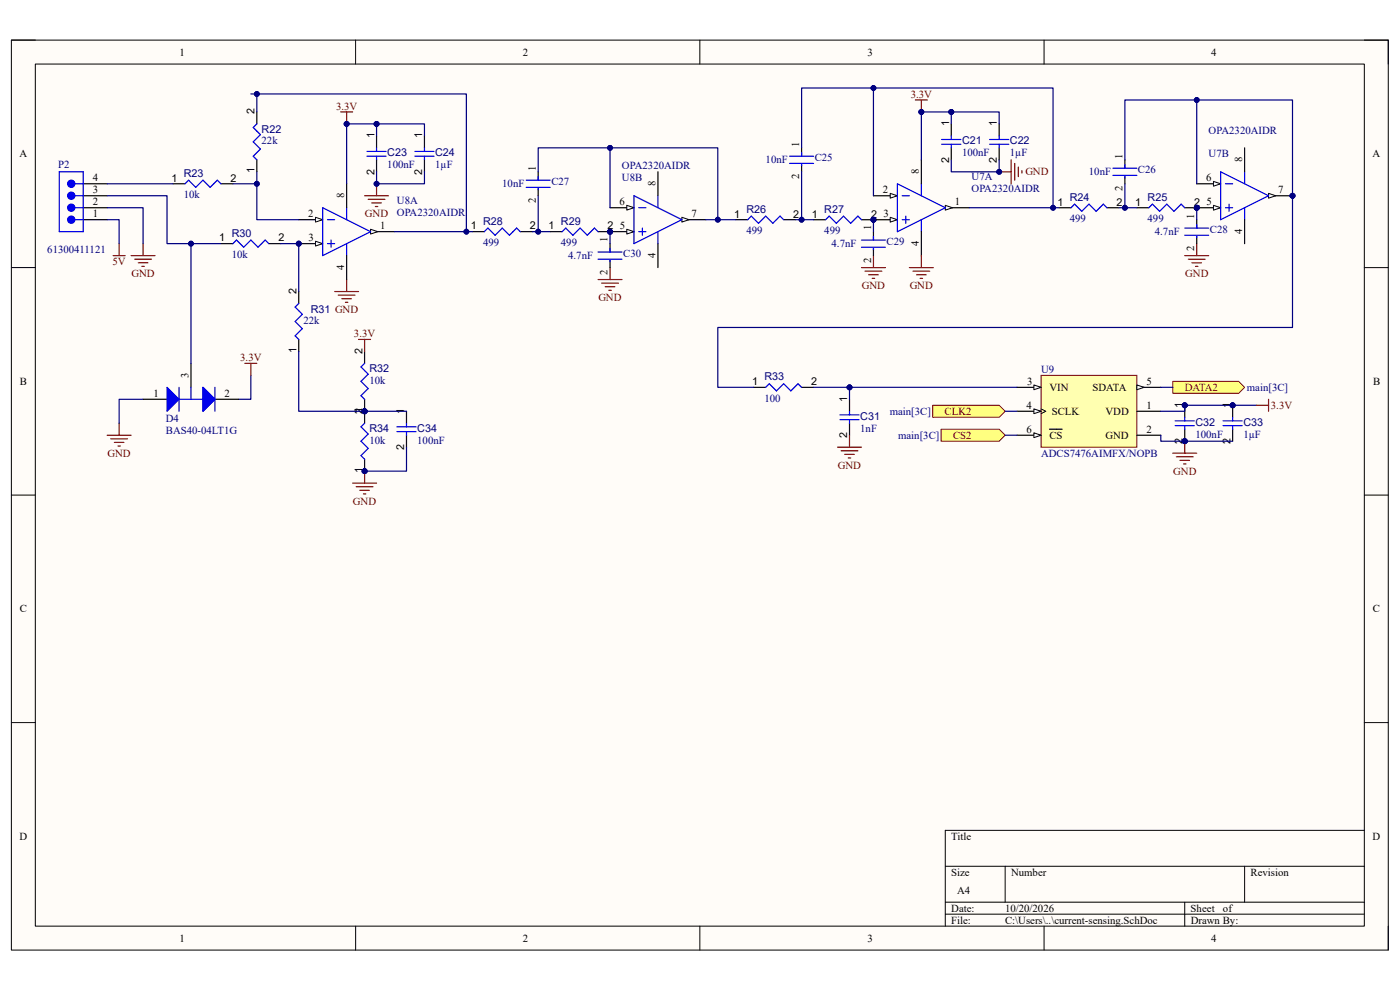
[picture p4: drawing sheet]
<svg xmlns="http://www.w3.org/2000/svg" width="297mm" height="210mm" viewBox="0 0 297 210" stroke-linecap="round" stroke-linejoin="round" font-family="sans-serif">
<path d="M2.4 8.5h292.1v193h-292.1z" fill-rule="evenodd" fill="#fffcf8"/>
<path d="M2.4 8.5h292.1v193h-292.1z" fill="none" stroke="#000" stroke-width=".21"/>
<path d="M7.5 13.6h281.9v182.9h-281.9z" fill-rule="evenodd" fill="#fffcf8"/>
<g fill="none" stroke="#000" stroke-width=".21">
<path d="M2.4 8.5h5.1M7.5 13.6h281.9v182.9h-281.9zM75.4 8.5v5.1M148.5 8.5v5.1M221.5 8.5v5.1M289.4 8.5h5.1v5.1M2.4 56.8h5.1M289.4 56.8h5.1M2.4 105h5.1M289.4 105h5.1M2.4 153.3h5.1M289.4 153.3h5.1"/>
<path d="M289.4 176.1h-88.9v20.4M75.4 196.5v5M148.5 196.5v5M200.5 183.8h88.9M200.5 191.4h88.9M200.5 193.9h88.9M213.2 183.8v7.6M221.5 196.5v5M251.3 191.4v5.1M264 183.8v7.6M294.5 196.5v5"/>
</g>
<path d="M220.9 79.6h20.3v15.3h-20.3z" fill-rule="evenodd" fill="#ffffb0"/>
<path d="M220.9 79.6h20.3v15.3h-20.3z" fill="none" stroke="#800000" stroke-width=".21"/>
<path d="M215.8 82.2h5.1M241.2 87.2h5.1M241.2 92.3h5.1" fill="none" stroke="#000" stroke-width=".25"/>
<path d="M219.3 81.7l1.6 .5-1.6 .5z" fill="#f8fcff"/>
<path d="M219.3 81.7l1.6 .5-1.6 .5z" fill="none" stroke="#000" stroke-width=".21"/>
<path d="M215.8 87.2h5.1" fill="none" stroke="#000" stroke-width=".25"/>
<path d="M219.3 86.7l1.6 .5-1.6 .6z" fill="#f8fcff"/>
<path d="M219.3 86.7l1.6 .5-1.6 .6zM220.9 86.7l1 .5-1 .6" fill="none" stroke="#000" stroke-width=".21"/>
<path d="M241.2 82.2h5.1" fill="none" stroke="#000" stroke-width=".25"/>
<path d="M241.2 81.7l1.5 .5-1.5 .5z" fill="#f8fcff"/>
<path d="M241.2 81.7l1.5 .5-1.5 .5z" fill="none" stroke="#000" stroke-width=".21"/>
<path d="M215.8 92.3h5.1" fill="none" stroke="#000" stroke-width=".25"/>
<path d="M219.3 91.8l1.6 .5-1.6 .5z" fill="#f8fcff"/>
<path d="M219.3 91.8l1.6 .5-1.6 .5z" fill="none" stroke="#000" stroke-width=".21"/>
<path d="M222.6 91.1h2.7" fill="none" stroke="#000" stroke-width=".25"/>
<path d="M197.9 86h14.1l1.2 1.2-1.2 1.3h-14.1z" fill-rule="evenodd" fill="#ffff80"/>
<path d="M197.9 86h14.1l1.2 1.2-1.2 1.3h-14.1z" fill="none" stroke="#800000" stroke-width=".21"/>
<path d="M199.6 91.1h12.4l1.2 1.2-1.2 1.3h-12.4z" fill-rule="evenodd" fill="#ffff80"/>
<path d="M199.6 91.1h12.4l1.2 1.2-1.2 1.3h-12.4z" fill="none" stroke="#800000" stroke-width=".21"/>
<path d="M248.8 80.9h14l1.2 1.3-1.2 1.2h-14z" fill-rule="evenodd" fill="#ffff80"/>
<path d="M248.8 80.9h14l1.2 1.3-1.2 1.2h-14z" fill="none" stroke="#800000" stroke-width=".21"/>
<path d="M79.9 39v2.5M73.5 59.3v2.5M77.3 41.5h5.1M78.1 42.3h3.6M78.9 43h2M79.6 43.8h.5M71 61.8h5.1M71.8 62.6h3.5M72.5 63.4h2.1M73.3 64.1h.5" fill="none" stroke="#800000" stroke-width=".25"/>
<circle cx="79.9" cy="39" r=".51" fill="#000080"/>
<circle cx="79.9" cy="39" r=".51" fill="none" stroke="#000080" stroke-width=".21"/>
<circle cx="251.3" cy="86" r=".51" fill="#000080"/>
<circle cx="251.3" cy="86" r=".51" fill="none" stroke="#000080" stroke-width=".21"/>
<circle cx="251.3" cy="93.6" r=".51" fill="#000080"/>
<circle cx="251.3" cy="93.6" r=".51" fill="none" stroke="#000080" stroke-width=".21"/>
<path d="M251.3 86v2.5" fill="none" stroke="#000" stroke-width=".25"/>
<circle cx="251.3" cy="86" r=".51" fill="#000080"/>
<circle cx="251.3" cy="86" r=".51" fill="none" stroke="#000080" stroke-width=".21"/>
<path d="M251.3 91.1v2.5" fill="none" stroke="#000" stroke-width=".25"/>
<circle cx="251.3" cy="93.6" r=".51" fill="#000080"/>
<circle cx="251.3" cy="93.6" r=".51" fill="none" stroke="#000080" stroke-width=".21"/>
<path d="M249.3 90.3h4.1M249.3 89.3h4.1M251.3 88.5v.8M251.3 90.3v.8" fill="none" stroke="#00f" stroke-width=".25"/>
<circle cx="261.5" cy="86" r=".51" fill="#000080"/>
<circle cx="261.5" cy="86" r=".51" fill="none" stroke="#000080" stroke-width=".21"/>
<path d="M261.5 86v2.5" fill="none" stroke="#000" stroke-width=".25"/>
<circle cx="261.5" cy="86" r=".51" fill="#000080"/>
<circle cx="261.5" cy="86" r=".51" fill="none" stroke="#000080" stroke-width=".21"/>
<path d="M261.5 91.1v2.5" fill="none" stroke="#000" stroke-width=".25"/>
<path d="M259.5 90.3h4M259.5 89.3h4M261.5 88.5v.8M261.5 90.3v.8" fill="none" stroke="#00f" stroke-width=".25"/>
<path d="M248.8 96.1h5.1M249.6 96.9h3.5M250.3 97.7h2.1M251.1 98.4h.5M251.3 93.6v2.5" fill="none" stroke="#800000" stroke-width=".25"/>
<circle cx="251.3" cy="93.6" r=".51" fill="#000080"/>
<circle cx="251.3" cy="93.6" r=".51" fill="none" stroke="#000080" stroke-width=".21"/>
<path d="M24 54.2h2.5M25.3 51.7v2.5M27.8 54.2h5.1M28.6 55h3.5M29.3 55.7h2.1M30.1 56.5h.5M30.4 51.7v2.5" fill="none" stroke="#800000" stroke-width=".25"/>
<path d="M40.5 77.1v5.1M30.4 84.7h5M45.6 84.7h5.1" fill="none" stroke="#000" stroke-width=".25"/>
<path d="M38 84.7h5.1M40.5 82.2v2.5" fill="none" stroke="#00f" stroke-width=".25"/>
<path d="M35.4 82.2l2.6 2.5-2.6 2.5z" fill="#00f"/>
<path d="M35.4 82.2l2.6 2.5-2.6 2.5zM38 82.2v5" fill="none" stroke="#00f" stroke-width=".25"/>
<path d="M43.1 82.2l2.5 2.5-2.5 2.5z" fill="#00f"/>
<path d="M43.1 82.2l2.5 2.5-2.5 2.5zM45.6 82.2v5" fill="none" stroke="#00f" stroke-width=".25"/>
<path d="M43.1 82.2l2.5 2.5-2.5 2.5z" fill="#00f"/>
<path d="M39.2 39l.8-.8 1.5 1.5 1.6-1.5 1.5 1.5 1.5-1.5 .8 .8M54.5 26.3l-.8 .7 1.5 1.6-1.5 1.5 1.5 1.5-1.5 1.5 .8 .8M49.4 51.7l.8-.8 1.5 1.5 1.5-1.5 1.5 1.5 1.6-1.5 .7 .8M63.4 64.4l-.8 .7 1.5 1.6-1.5 1.5 1.5 1.5-1.5 1.5 .8 .8M43.1 82.2l2.5 2.5-2.5 2.5z" fill="none" stroke="#00f" stroke-width=".25"/>
<path d="M22.7 92.3h5.1M23.5 93.1h3.6M24.3 93.9h2M25 94.6h.5M25.3 89.8v2.5" fill="none" stroke="#800000" stroke-width=".25"/>
<path d="M36.7 39h2.5M46.9 39h2.5M54.5 23.7v2.6M54.5 33.9v2.5M46.9 51.7h2.5M57 51.7h2.6M63.4 61.8v2.6M63.4 72v2.5" fill="none" stroke="#000" stroke-width=".25"/>
<circle cx="77.3" cy="87.3" r=".51" fill="#000080"/>
<circle cx="77.3" cy="87.3" r=".51" fill="none" stroke="#000080" stroke-width=".21"/>
<circle cx="77.3" cy="100" r=".51" fill="#000080"/>
<circle cx="77.3" cy="100" r=".51" fill="none" stroke="#000080" stroke-width=".21"/>
<path d="M77.3 87.2v2.6" fill="none" stroke="#000" stroke-width=".25"/>
<circle cx="77.3" cy="87.3" r=".51" fill="#000080"/>
<circle cx="77.3" cy="87.3" r=".51" fill="none" stroke="#000080" stroke-width=".21"/>
<path d="M77.3 97.4v2.5" fill="none" stroke="#000" stroke-width=".25"/>
<circle cx="77.3" cy="100" r=".51" fill="#000080"/>
<circle cx="77.3" cy="100" r=".51" fill="none" stroke="#000080" stroke-width=".21"/>
<path d="M77.3 89.8l-.7 .8 1.5 1.5-1.5 1.5 1.5 1.5-1.5 1.5 .7 .8" fill="none" stroke="#00f" stroke-width=".25"/>
<circle cx="77.3" cy="87.3" r=".51" fill="#000080"/>
<circle cx="77.3" cy="87.3" r=".51" fill="none" stroke="#000080" stroke-width=".21"/>
<path d="M77.3 74.5v2.6M77.3 84.7v2.5" fill="none" stroke="#000" stroke-width=".25"/>
<circle cx="77.3" cy="87.3" r=".51" fill="#000080"/>
<circle cx="77.3" cy="87.3" r=".51" fill="none" stroke="#000080" stroke-width=".21"/>
<path d="M77.3 77.1l-.7 .7 1.5 1.6-1.5 1.5 1.5 1.5-1.5 1.5 .7 .8" fill="none" stroke="#00f" stroke-width=".25"/>
<path d="M77.3 99.9v2.6M74.8 102.5h5.1M75.6 103.3h3.5M76.3 104h2.1M77.1 104.8h.5" fill="none" stroke="#800000" stroke-width=".25"/>
<circle cx="77.3" cy="100" r=".51" fill="#000080"/>
<circle cx="77.3" cy="100" r=".51" fill="none" stroke="#000080" stroke-width=".21"/>
<circle cx="129.4" cy="49.1" r=".51" fill="#000080"/>
<circle cx="129.4" cy="49.1" r=".51" fill="none" stroke="#000080" stroke-width=".21"/>
<path d="M144.7 46.6h5" fill="none" stroke="#000" stroke-width=".25"/>
<path d="M144.7 46.1l1.5 .5-1.5 .5z" fill="#f8fcff"/>
<path d="M144.7 46.1l1.5 .5-1.5 .5z" fill="none" stroke="#000" stroke-width=".21"/>
<path d="M129.4 49.1h5.1" fill="none" stroke="#000" stroke-width=".25"/>
<path d="M133 48.6l1.5 .5-1.5 .6z" fill="#f8fcff"/>
<path d="M133 48.6l1.5 .5-1.5 .6z" fill="none" stroke="#000" stroke-width=".21"/>
<circle cx="129.4" cy="49.1" r=".51" fill="#000080"/>
<circle cx="129.4" cy="49.1" r=".51" fill="none" stroke="#000080" stroke-width=".21"/>
<path d="M129.4 44.1h5.1" fill="none" stroke="#000" stroke-width=".25"/>
<path d="M133 43.6l1.5 .5-1.5 .5z" fill="#f8fcff"/>
<path d="M133 43.6l1.5 .5-1.5 .5z" fill="none" stroke="#000" stroke-width=".21"/>
<path d="M134.5 41.5l10.2 5.1-10.2 5.1zM135.5 44.1h1.5M135.5 49.1h1.5M136.3 48.4v1.5M139.6 41.5v2.6M139.6 49.1v2.6" fill="none" stroke="#00f" stroke-width=".25"/>
<path d="M139.6 36.4v5.1M139.6 51.7v5.1" fill="none" stroke="#000" stroke-width=".25"/>
<circle cx="63.4" cy="51.7" r=".51" fill="#000080"/>
<circle cx="63.4" cy="51.7" r=".51" fill="none" stroke="#000080" stroke-width=".21"/>
<path d="M78.6 49.1h5.1" fill="none" stroke="#000" stroke-width=".25"/>
<path d="M78.6 48.6l1.5 .5-1.5 .6z" fill="#f8fcff"/>
<path d="M78.6 48.6l1.5 .5-1.5 .6z" fill="none" stroke="#000" stroke-width=".21"/>
<path d="M63.4 51.7h5.1" fill="none" stroke="#000" stroke-width=".25"/>
<path d="M66.9 51.2l1.6 .5-1.6 .5z" fill="#f8fcff"/>
<path d="M66.9 51.2l1.6 .5-1.6 .5z" fill="none" stroke="#000" stroke-width=".21"/>
<circle cx="63.4" cy="51.7" r=".51" fill="#000080"/>
<circle cx="63.4" cy="51.7" r=".51" fill="none" stroke="#000080" stroke-width=".21"/>
<path d="M63.4 46.6h5.1" fill="none" stroke="#000" stroke-width=".25"/>
<path d="M66.9 46.1l1.6 .5-1.6 .5z" fill="#f8fcff"/>
<path d="M66.9 46.1l1.6 .5-1.6 .5z" fill="none" stroke="#000" stroke-width=".21"/>
<path d="M68.5 44.1l10.1 5-10.1 5.1zM69.5 46.6h1.5M69.5 51.7h1.5M70.2 50.9v1.5M73.5 44.1v2.5M73.5 51.7v2.5M102.7 49.1l.8-.7 1.5 1.5 1.6-1.5 1.5 1.5 1.5-1.5 .8 .7" fill="none" stroke="#00f" stroke-width=".25"/>
<path d="M73.5 39v5.1M73.5 54.2v5.1M100.2 49.1h2.5M110.4 49.1h2.5" fill="none" stroke="#000" stroke-width=".25"/>
<circle cx="129.4" cy="49.1" r=".51" fill="#000080"/>
<circle cx="129.4" cy="49.1" r=".51" fill="none" stroke="#000080" stroke-width=".21"/>
<path d="M126.9 49.1h2.5" fill="none" stroke="#000" stroke-width=".25"/>
<circle cx="129.4" cy="49.1" r=".51" fill="#000080"/>
<circle cx="129.4" cy="49.1" r=".51" fill="none" stroke="#000080" stroke-width=".21"/>
<path d="M116.7 49.1h2.6M156.1 46.6h2.5M166.2 46.6h2.6" fill="none" stroke="#000" stroke-width=".25"/>
<path d="M119.3 49.1l.7-.7 1.5 1.5 1.6-1.5 1.5 1.5 1.5-1.5 .8 .7M158.6 46.6l.8-.8 1.5 1.6 1.5-1.6 1.6 1.6 1.5-1.6 .7 .8" fill="none" stroke="#00f" stroke-width=".25"/>
<path d="M126.9 59.3h5.1M129.4 56.8v2.5M127.6 60.1h3.6M128.4 60.8h2M129.2 61.6h.5" fill="none" stroke="#800000" stroke-width=".25"/>
<circle cx="185.3" cy="46.6" r=".51" fill="#000080"/>
<circle cx="185.3" cy="46.6" r=".51" fill="none" stroke="#000080" stroke-width=".21"/>
<path d="M182.8 46.6h2.5" fill="none" stroke="#000" stroke-width=".25"/>
<circle cx="185.3" cy="46.6" r=".51" fill="#000080"/>
<circle cx="185.3" cy="46.6" r=".51" fill="none" stroke="#000080" stroke-width=".21"/>
<path d="M172.6 46.6h2.5" fill="none" stroke="#000" stroke-width=".25"/>
<path d="M175.1 46.6l.8-.8 1.5 1.6 1.6-1.6 1.5 1.6 1.5-1.6 .8 .8" fill="none" stroke="#00f" stroke-width=".25"/>
<path d="M182.8 56.8h5M183.5 57.5h3.6M184.3 58.3h2M185 59.1h.6M185.3 54.2v2.6" fill="none" stroke="#800000" stroke-width=".25"/>
<circle cx="253.9" cy="44.1" r=".51" fill="#000080"/>
<circle cx="253.9" cy="44.1" r=".51" fill="none" stroke="#000080" stroke-width=".21"/>
<path d="M251.3 44.1h2.6" fill="none" stroke="#000" stroke-width=".25"/>
<circle cx="253.9" cy="44.1" r=".51" fill="#000080"/>
<circle cx="253.9" cy="44.1" r=".51" fill="none" stroke="#000080" stroke-width=".21"/>
<path d="M224.7 44.1h2.5M234.8 44.1h2.6M241.2 44.1h2.5" fill="none" stroke="#000" stroke-width=".25"/>
<path d="M227.2 44.1l.8-.8 1.5 1.5 1.5-1.5 1.5 1.5 1.6-1.5 .7 .8M243.7 44.1l.8-.8 1.5 1.5 1.5-1.5 1.6 1.5 1.5-1.5 .7 .8" fill="none" stroke="#00f" stroke-width=".25"/>
<path d="M251.3 54.2h5.1M252.1 55h3.6M252.9 55.8h2M253.6 56.5h.5M253.9 51.7v2.5" fill="none" stroke="#800000" stroke-width=".25"/>
<circle cx="185.3" cy="46.6" r=".51" fill="#000080"/>
<circle cx="185.3" cy="46.6" r=".51" fill="none" stroke="#000080" stroke-width=".21"/>
<path d="M200.5 44.1h5.1" fill="none" stroke="#000" stroke-width=".25"/>
<path d="M200.5 43.6l1.6 .5-1.6 .5z" fill="#f8fcff"/>
<path d="M200.5 43.6l1.6 .5-1.6 .5z" fill="none" stroke="#000" stroke-width=".21"/>
<path d="M185.3 46.6h5.1" fill="none" stroke="#000" stroke-width=".25"/>
<path d="M188.9 46.1l1.5 .5-1.5 .5z" fill="#f8fcff"/>
<path d="M188.9 46.1l1.5 .5-1.5 .5z" fill="none" stroke="#000" stroke-width=".21"/>
<circle cx="185.3" cy="46.6" r=".51" fill="#000080"/>
<circle cx="185.3" cy="46.6" r=".51" fill="none" stroke="#000080" stroke-width=".21"/>
<path d="M185.3 41.5h5.1" fill="none" stroke="#000" stroke-width=".25"/>
<path d="M188.9 41l1.5 .5-1.5 .5z" fill="#f8fcff"/>
<path d="M188.9 41l1.5 .5-1.5 .5z" fill="none" stroke="#000" stroke-width=".21"/>
<path d="M190.4 39l10.1 5.1-10.1 5zM195.5 39v2.5M191.4 41.5h1.5M191.4 46.6h1.5M192.2 45.8v1.6M195.5 46.6v2.5" fill="none" stroke="#00f" stroke-width=".25"/>
<path d="M195.5 33.9v5.1M195.5 49.1v5.1" fill="none" stroke="#000" stroke-width=".25"/>
<circle cx="274.2" cy="41.5" r=".51" fill="#000080"/>
<circle cx="274.2" cy="41.5" r=".51" fill="none" stroke="#000080" stroke-width=".21"/>
<circle cx="253.9" cy="44.1" r=".51" fill="#000080"/>
<circle cx="253.9" cy="44.1" r=".51" fill="none" stroke="#000080" stroke-width=".21"/>
<path d="M269.1 41.5h5.1" fill="none" stroke="#000" stroke-width=".25"/>
<path d="M269.1 41l1.5 .5-1.5 .5z" fill="#f8fcff"/>
<path d="M269.1 41l1.5 .5-1.5 .5z" fill="none" stroke="#000" stroke-width=".21"/>
<circle cx="274.2" cy="41.5" r=".51" fill="#000080"/>
<circle cx="274.2" cy="41.5" r=".51" fill="none" stroke="#000080" stroke-width=".21"/>
<path d="M253.9 44.1h5.1" fill="none" stroke="#000" stroke-width=".25"/>
<path d="M257.4 43.6l1.6 .5-1.6 .5z" fill="#f8fcff"/>
<path d="M257.4 43.6l1.6 .5-1.6 .5z" fill="none" stroke="#000" stroke-width=".21"/>
<circle cx="253.9" cy="44.1" r=".51" fill="#000080"/>
<circle cx="253.9" cy="44.1" r=".51" fill="none" stroke="#000080" stroke-width=".21"/>
<path d="M253.9 39h5.1" fill="none" stroke="#000" stroke-width=".25"/>
<path d="M257.4 38.5l1.6 .5-1.6 .5z" fill="#f8fcff"/>
<path d="M257.4 38.5l1.6 .5-1.6 .5z" fill="none" stroke="#000" stroke-width=".21"/>
<g fill="none" stroke="#00f" stroke-width=".25">
<path d="M77.9 33.1h4M77.9 32.1h4M79.9 31.4v.7M79.9 33.1v.8M88 33.1h4.1M88 32.1h4.1M90 31.4v.7M90 33.1v.8M199.8 30.6h4M199.8 29.6h4M201.8 28.8v.8M201.8 30.6v.8"/>
<path d="M209.9 30.6h4.1M209.9 29.6h4.1M212 28.8v.8M212 30.6v.8M259 36.4l10.1 5.1-10.1 5.1zM260 39h1.5M264 36.4v2.6M260 44.1h1.5M260.7 43.3v1.5M264 44.1v2.5"/>
</g>
<path d="M79.9 28.8v2.6M79.9 33.9v2.5M90 28.8v2.6M90 33.9v2.5M201.8 26.3v2.5M201.8 31.4v2.5M212 26.3v2.5M212 31.4v2.5M264 31.4v5M264 46.6v5.1" fill="none" stroke="#000" stroke-width=".25"/>
<path d="M212 36.4h2.5M214.5 33.9v5.1M215.3 34.7v3.5M216 35.4v2.1M216.8 36.2v.5M192.9 56.8h5.1M193.7 57.5h3.5M194.4 58.3h2.1M195.2 59.1h.5M195.5 54.2v2.6" fill="none" stroke="#800000" stroke-width=".25"/>
<circle cx="212" cy="36.5" r=".51" fill="#000080"/>
<circle cx="212" cy="36.5" r=".51" fill="none" stroke="#000080" stroke-width=".21"/>
<g fill="none" stroke="#000" stroke-width=".25">
<path d="M114.2 36.4v1.8M114.2 40v1.5M170.1 31.4v1.7M170.1 34.9v1.5M238.6 33.9v1.8M238.6 37.5v1.5M17.7 44.1h5M17.7 46.6h5M129.4 51.7v1.8M129.4 55.2v1.6M185.3 49.1v1.8M185.3 52.7v1.5"/>
<path d="M253.9 46.6v1.8M253.9 50.2v1.5M86.2 87.2v2.6M86.2 92.3v2.6M159.9 82.2h2.5M170.1 82.2h2.5M180.2 84.7v2.5M180.2 89.8v2.5"/>
</g>
<g fill="none" stroke="#00f" stroke-width=".25">
<path d="M111.6 38.2h5.1M111.6 39.7h5.1M114.2 37.5v.7M114.2 40v.3M167.5 33.1h5.1M167.5 34.7h5.1M170.1 32.4v.7M170.1 34.9v.3M236.1 35.7h5.1M236.1 37.2h5.1M238.6 34.9v.8M238.6 37.5v.2"/>
<path d="M15.9 44.1h1.8M126.9 53.5h5.1M126.9 55h5.1M129.4 52.7v.8M129.4 55.2v.3M182.8 50.9h5M182.8 52.5h5M185.3 50.2v.7M185.3 52.7v.3M251.3 48.4h5.1M251.3 49.9h5.1M253.9 47.6v.8"/>
<path d="M253.9 50.2v.2M84.2 91.6h4.1M84.2 90.6h4.1M86.2 89.8v.8M86.2 91.6v.7M162.4 82.2l.8-.8 1.5 1.5 1.5-1.5 1.6 1.5 1.5-1.5 .8 .8M178.2 89h4.1M178.2 88h4.1M180.2 87.2v.8M180.2 89v.8"/>
</g>
<path d="M177.7 94.9h5.1M178.4 95.6h3.6M179.2 96.4h2M180 97.2h.5M180.2 92.3v2.6" fill="none" stroke="#800000" stroke-width=".25"/>
<circle cx="15.1" cy="44.1" r=".76" fill="#00f"/>
<g fill="none" stroke="#00f" stroke-width=".25">
<path d="M15.9 46.6h1.8M15.9 41.5h1.8"/>
<circle cx="15.1" cy="44.1" r=".76"/>
</g>
<path d="M17.7 41.5h5" fill="none" stroke="#000" stroke-width=".25"/>
<circle cx="15.1" cy="41.5" r=".76" fill="#00f"/>
<g fill="none" stroke="#00f" stroke-width=".25">
<path d="M15.9 39h1.8"/>
<circle cx="15.1" cy="41.5" r=".76"/>
</g>
<path d="M17.7 39h5" fill="none" stroke="#000" stroke-width=".25"/>
<circle cx="15.1" cy="39" r=".76" fill="#00f"/>
<g fill="none" stroke="#00f" stroke-width=".25">
<path d="M12.6 36.4h5.1v12.7h-5.1z"/>
<circle cx="15.1" cy="39" r=".76"/>
</g>
<circle cx="15.1" cy="46.6" r=".76" fill="#00f"/>
<circle cx="15.1" cy="46.6" r=".76" fill="none" stroke="#00f" stroke-width=".25"/>
<path d="M251.3 86h10.2" fill="none" stroke="#000080" stroke-width=".25"/>
<circle cx="251.3" cy="86" r=".51" fill="#000080"/>
<circle cx="251.3" cy="86" r=".51" fill="none" stroke="#000080" stroke-width=".21"/>
<circle cx="261.5" cy="86" r=".51" fill="#000080"/>
<circle cx="261.5" cy="86" r=".51" fill="none" stroke="#000080" stroke-width=".21"/>
<path d="M251.3 93.6h10.2" fill="none" stroke="#000080" stroke-width=".25"/>
<circle cx="251.3" cy="93.6" r=".51" fill="#000080"/>
<circle cx="251.3" cy="93.6" r=".51" fill="none" stroke="#000080" stroke-width=".21"/>
<path d="M251.3 86v1.2h-5" fill="none" stroke="#000080" stroke-width=".25"/>
<circle cx="251.3" cy="86" r=".51" fill="#000080"/>
<circle cx="251.3" cy="86" r=".51" fill="none" stroke="#000080" stroke-width=".21"/>
<path d="M246.3 92.3v1.3h5" fill="none" stroke="#000080" stroke-width=".25"/>
<circle cx="251.3" cy="93.6" r=".51" fill="#000080"/>
<circle cx="251.3" cy="93.6" r=".51" fill="none" stroke="#000080" stroke-width=".21"/>
<path d="M261.5 86h5.1" fill="none" stroke="#000080" stroke-width=".25"/>
<circle cx="261.5" cy="86" r=".51" fill="#000080"/>
<circle cx="261.5" cy="86" r=".51" fill="none" stroke="#000080" stroke-width=".21"/>
<path d="M54.5 36.4v2.6h-5.1M213.2 92.3h2.6M246.3 82.2h2.5" fill="none" stroke="#000080" stroke-width=".25"/>
<circle cx="54.5" cy="39" r=".51" fill="#000080"/>
<circle cx="54.5" cy="39" r=".51" fill="none" stroke="#000080" stroke-width=".21"/>
<path d="M53.2 79.6v5.1h-2.5M63.4 74.5v12.7h13.9M30.4 84.7h-5.1v5.1" fill="none" stroke="#000080" stroke-width=".25"/>
<circle cx="77.3" cy="87.3" r=".51" fill="#000080"/>
<circle cx="77.3" cy="87.3" r=".51" fill="none" stroke="#000080" stroke-width=".21"/>
<path d="M53.2 19.9h45.7v29.2" fill="none" stroke="#000080" stroke-width=".25"/>
<circle cx="54.5" cy="19.9" r=".51" fill="#000080"/>
<circle cx="54.5" cy="19.9" r=".51" fill="none" stroke="#000080" stroke-width=".21"/>
<circle cx="98.9" cy="49.1" r=".51" fill="#000080"/>
<circle cx="98.9" cy="49.1" r=".51" fill="none" stroke="#000080" stroke-width=".21"/>
<path d="M54.5 19.9v3.8" fill="none" stroke="#000080" stroke-width=".25"/>
<circle cx="54.5" cy="19.9" r=".51" fill="#000080"/>
<circle cx="54.5" cy="19.9" r=".51" fill="none" stroke="#000080" stroke-width=".21"/>
<path d="M112.9 49.1h3.8" fill="none" stroke="#000080" stroke-width=".25"/>
<circle cx="114.2" cy="49.1" r=".51" fill="#000080"/>
<circle cx="114.2" cy="49.1" r=".51" fill="none" stroke="#000080" stroke-width=".21"/>
<path d="M54.5 39v7.6h8.9" fill="none" stroke="#000080" stroke-width=".25"/>
<circle cx="54.5" cy="39" r=".51" fill="#000080"/>
<circle cx="54.5" cy="39" r=".51" fill="none" stroke="#000080" stroke-width=".21"/>
<path d="M129.4 31.4v12.7" fill="none" stroke="#000080" stroke-width=".25"/>
<circle cx="129.4" cy="31.4" r=".51" fill="#000080"/>
<circle cx="129.4" cy="31.4" r=".51" fill="none" stroke="#000080" stroke-width=".21"/>
<path d="M168.8 46.6h3.8" fill="none" stroke="#000080" stroke-width=".25"/>
<circle cx="170.1" cy="46.6" r=".51" fill="#000080"/>
<circle cx="170.1" cy="46.6" r=".51" fill="none" stroke="#000080" stroke-width=".21"/>
<path d="M149.7 46.6h6.4" fill="none" stroke="#000080" stroke-width=".25"/>
<circle cx="152.3" cy="46.6" r=".51" fill="#000080"/>
<circle cx="152.3" cy="46.6" r=".51" fill="none" stroke="#000080" stroke-width=".21"/>
<path d="M114.2 36.4v-5h38.1v15.2" fill="none" stroke="#000080" stroke-width=".25"/>
<circle cx="129.4" cy="31.4" r=".51" fill="#000080"/>
<circle cx="129.4" cy="31.4" r=".51" fill="none" stroke="#000080" stroke-width=".21"/>
<circle cx="152.3" cy="46.6" r=".51" fill="#000080"/>
<circle cx="152.3" cy="46.6" r=".51" fill="none" stroke="#000080" stroke-width=".21"/>
<path d="M83.7 49.1h16.5" fill="none" stroke="#000080" stroke-width=".25"/>
<circle cx="98.9" cy="49.1" r=".51" fill="#000080"/>
<circle cx="98.9" cy="49.1" r=".51" fill="none" stroke="#000080" stroke-width=".21"/>
<path d="M237.4 44.1h3.8" fill="none" stroke="#000080" stroke-width=".25"/>
<circle cx="238.6" cy="44.1" r=".51" fill="#000080"/>
<circle cx="238.6" cy="44.1" r=".51" fill="none" stroke="#000080" stroke-width=".21"/>
<path d="M238.6 33.9v-12.7h35.6v20.3" fill="none" stroke="#000080" stroke-width=".25"/>
<circle cx="253.9" cy="21.2" r=".51" fill="#000080"/>
<circle cx="253.9" cy="21.2" r=".51" fill="none" stroke="#000080" stroke-width=".21"/>
<circle cx="274.2" cy="41.5" r=".51" fill="#000080"/>
<circle cx="274.2" cy="41.5" r=".51" fill="none" stroke="#000080" stroke-width=".21"/>
<path d="M238.6 39v5.1" fill="none" stroke="#000080" stroke-width=".25"/>
<circle cx="238.6" cy="44.1" r=".51" fill="#000080"/>
<circle cx="238.6" cy="44.1" r=".51" fill="none" stroke="#000080" stroke-width=".21"/>
<path d="M253.9 21.2v17.8" fill="none" stroke="#000080" stroke-width=".25"/>
<circle cx="253.9" cy="21.2" r=".51" fill="#000080"/>
<circle cx="253.9" cy="21.2" r=".51" fill="none" stroke="#000080" stroke-width=".21"/>
<path d="M195.5 23.7h6.3" fill="none" stroke="#000080" stroke-width=".25"/>
<circle cx="195.5" cy="23.8" r=".51" fill="#000080"/>
<circle cx="195.5" cy="23.8" r=".51" fill="none" stroke="#000080" stroke-width=".21"/>
<circle cx="201.8" cy="23.8" r=".51" fill="#000080"/>
<circle cx="201.8" cy="23.8" r=".51" fill="none" stroke="#000080" stroke-width=".21"/>
<path d="M201.8 23.7h10.2v2.6" fill="none" stroke="#000080" stroke-width=".25"/>
<circle cx="201.8" cy="23.8" r=".51" fill="#000080"/>
<circle cx="201.8" cy="23.8" r=".51" fill="none" stroke="#000080" stroke-width=".21"/>
<path d="M201.8 33.9v2.5h10.2v-2.5" fill="none" stroke="#000080" stroke-width=".25"/>
<circle cx="212" cy="36.5" r=".51" fill="#000080"/>
<circle cx="212" cy="36.5" r=".51" fill="none" stroke="#000080" stroke-width=".21"/>
<path d="M201.8 23.7v2.6" fill="none" stroke="#000080" stroke-width=".25"/>
<circle cx="201.8" cy="23.8" r=".51" fill="#000080"/>
<circle cx="201.8" cy="23.8" r=".51" fill="none" stroke="#000080" stroke-width=".21"/>
<path d="M73.5 26.3h6.4" fill="none" stroke="#000080" stroke-width=".25"/>
<circle cx="73.5" cy="26.3" r=".51" fill="#000080"/>
<circle cx="73.5" cy="26.3" r=".51" fill="none" stroke="#000080" stroke-width=".21"/>
<circle cx="79.9" cy="26.3" r=".51" fill="#000080"/>
<circle cx="79.9" cy="26.3" r=".51" fill="none" stroke="#000080" stroke-width=".21"/>
<path d="M79.9 26.3h10.1v2.5" fill="none" stroke="#000080" stroke-width=".25"/>
<circle cx="79.9" cy="26.3" r=".51" fill="#000080"/>
<circle cx="79.9" cy="26.3" r=".51" fill="none" stroke="#000080" stroke-width=".21"/>
<path d="M79.9 36.4v2.6h10.1v-2.6" fill="none" stroke="#000080" stroke-width=".25"/>
<circle cx="79.9" cy="39" r=".51" fill="#000080"/>
<circle cx="79.9" cy="39" r=".51" fill="none" stroke="#000080" stroke-width=".21"/>
<path d="M79.9 26.3v2.5" fill="none" stroke="#000080" stroke-width=".25"/>
<circle cx="79.9" cy="26.3" r=".51" fill="#000080"/>
<circle cx="79.9" cy="26.3" r=".51" fill="none" stroke="#000080" stroke-width=".21"/>
<path d="M195.5 23.7v10.2" fill="none" stroke="#000080" stroke-width=".25"/>
<circle cx="195.5" cy="23.8" r=".51" fill="#000080"/>
<circle cx="195.5" cy="23.8" r=".51" fill="none" stroke="#000080" stroke-width=".21"/>
<path d="M180.2 82.2v2.5" fill="none" stroke="#000080" stroke-width=".25"/>
<circle cx="180.2" cy="82.2" r=".51" fill="#000080"/>
<circle cx="180.2" cy="82.2" r=".51" fill="none" stroke="#000080" stroke-width=".21"/>
<path d="M274.2 41.5v28h-121.9v12.7h7.6" fill="none" stroke="#000080" stroke-width=".25"/>
<circle cx="274.2" cy="41.5" r=".51" fill="#000080"/>
<circle cx="274.2" cy="41.5" r=".51" fill="none" stroke="#000080" stroke-width=".21"/>
<path d="M172.6 82.2h7.6" fill="none" stroke="#000080" stroke-width=".25"/>
<circle cx="180.2" cy="82.2" r=".51" fill="#000080"/>
<circle cx="180.2" cy="82.2" r=".51" fill="none" stroke="#000080" stroke-width=".21"/>
<path d="M180.2 82.2h35.6" fill="none" stroke="#000080" stroke-width=".25"/>
<circle cx="180.2" cy="82.2" r=".51" fill="#000080"/>
<circle cx="180.2" cy="82.2" r=".51" fill="none" stroke="#000080" stroke-width=".21"/>
<path d="M86.2 94.9v5h-8.9" fill="none" stroke="#000080" stroke-width=".25"/>
<circle cx="77.3" cy="100" r=".51" fill="#000080"/>
<circle cx="77.3" cy="100" r=".51" fill="none" stroke="#000080" stroke-width=".21"/>
<path d="M77.3 87.2h8.9" fill="none" stroke="#000080" stroke-width=".25"/>
<circle cx="77.3" cy="87.3" r=".51" fill="#000080"/>
<circle cx="77.3" cy="87.3" r=".51" fill="none" stroke="#000080" stroke-width=".21"/>
<path d="M73.5 26.3v12.7" fill="none" stroke="#000080" stroke-width=".25"/>
<circle cx="73.5" cy="26.3" r=".51" fill="#000080"/>
<circle cx="73.5" cy="26.3" r=".51" fill="none" stroke="#000080" stroke-width=".21"/>
<path d="M170.1 31.4v-12.7h53.3v25.4" fill="none" stroke="#000080" stroke-width=".25"/>
<circle cx="185.3" cy="18.7" r=".51" fill="#000080"/>
<circle cx="185.3" cy="18.7" r=".51" fill="none" stroke="#000080" stroke-width=".21"/>
<circle cx="223.4" cy="44.1" r=".51" fill="#000080"/>
<circle cx="223.4" cy="44.1" r=".51" fill="none" stroke="#000080" stroke-width=".21"/>
<path d="M205.6 44.1h19.1" fill="none" stroke="#000080" stroke-width=".25"/>
<circle cx="223.4" cy="44.1" r=".51" fill="#000080"/>
<circle cx="223.4" cy="44.1" r=".51" fill="none" stroke="#000080" stroke-width=".21"/>
<path d="M185.3 18.7v22.8" fill="none" stroke="#000080" stroke-width=".25"/>
<circle cx="185.3" cy="18.7" r=".51" fill="#000080"/>
<circle cx="185.3" cy="18.7" r=".51" fill="none" stroke="#000080" stroke-width=".21"/>
<path d="M170.1 36.4v10.2" fill="none" stroke="#000080" stroke-width=".25"/>
<circle cx="170.1" cy="46.6" r=".51" fill="#000080"/>
<circle cx="170.1" cy="46.6" r=".51" fill="none" stroke="#000080" stroke-width=".21"/>
<path d="M114.2 41.5v7.6" fill="none" stroke="#000080" stroke-width=".25"/>
<circle cx="114.2" cy="49.1" r=".51" fill="#000080"/>
<circle cx="114.2" cy="49.1" r=".51" fill="none" stroke="#000080" stroke-width=".21"/>
<path d="M129.4 49.1v2.6" fill="none" stroke="#000080" stroke-width=".25"/>
<circle cx="129.4" cy="49.1" r=".51" fill="#000080"/>
<circle cx="129.4" cy="49.1" r=".51" fill="none" stroke="#000080" stroke-width=".21"/>
<path d="M253.9 44.1v2.5" fill="none" stroke="#000080" stroke-width=".25"/>
<circle cx="253.9" cy="44.1" r=".51" fill="#000080"/>
<circle cx="253.9" cy="44.1" r=".51" fill="none" stroke="#000080" stroke-width=".21"/>
<path d="M185.3 46.6v2.5" fill="none" stroke="#000080" stroke-width=".25"/>
<circle cx="185.3" cy="46.6" r=".51" fill="#000080"/>
<circle cx="185.3" cy="46.6" r=".51" fill="none" stroke="#000080" stroke-width=".21"/>
<path d="M22.7 39h14M46.9 51.7h-6.4v25.4" fill="none" stroke="#000080" stroke-width=".25"/>
<circle cx="40.5" cy="51.7" r=".51" fill="#000080"/>
<circle cx="40.5" cy="51.7" r=".51" fill="none" stroke="#000080" stroke-width=".21"/>
<path d="M22.7 41.5h12.7v10.2h5.1" fill="none" stroke="#000080" stroke-width=".25"/>
<circle cx="40.5" cy="51.7" r=".51" fill="#000080"/>
<circle cx="40.5" cy="51.7" r=".51" fill="none" stroke="#000080" stroke-width=".21"/>
<path d="M22.7 46.6h2.6v5.1M22.7 44.1h7.7v7.6M59.6 51.7h3.8v10.1" fill="none" stroke="#000080" stroke-width=".25"/>
<circle cx="63.4" cy="51.7" r=".51" fill="#000080"/>
<circle cx="63.4" cy="51.7" r=".51" fill="none" stroke="#000080" stroke-width=".21"/>
<path d="M213.2 87.2h2.6" fill="none" stroke="#000080" stroke-width=".25"/>
<path d="M72.3 23.7h2.5M73.5 23.7v2.6" fill="none" stroke="#800000" stroke-width=".25"/>
<circle cx="73.5" cy="26.3" r=".51" fill="#000080"/>
<circle cx="73.5" cy="26.3" r=".51" fill="none" stroke="#000080" stroke-width=".21"/>
<path d="M194.2 21.2h2.5M195.5 21.2v2.5M51.9 77.1h2.6M53.2 77.1v2.5M76.1 72h2.5M77.3 72v2.5" fill="none" stroke="#800000" stroke-width=".25"/>
<circle cx="195.5" cy="23.8" r=".51" fill="#000080"/>
<circle cx="195.5" cy="23.8" r=".51" fill="none" stroke="#000080" stroke-width=".21"/>
<path d="M266.6 86h2.5M269.1 84.7v2.5" fill="none" stroke="#800000" stroke-width=".25"/>
<g font-size="2.3">
<text x="38.1" y="11.8">1</text>
<text x="110.9" y="11.8">2</text>
<text x="184" y="11.8">3</text>
<text x="256.9" y="11.8">4</text>
<text x="54" y="24.3" transform="rotate(-90 54 24.3)">2</text>
<text x="79.4" y="29.3" transform="rotate(-90 79.4 29.3)">1</text>
<text x="89.6" y="29.3" transform="rotate(-90 89.6 29.3)">1</text>
<text x="201.3" y="26.8" transform="rotate(-90 201.3 26.8)">1</text>
<text x="211.5" y="26.8" transform="rotate(-90 211.5 26.8)">1</text>
<text x="4.1" y="33.4">A</text>
<text x="169.5" y="31.1" transform="rotate(-90 169.5 31.1)">1</text>
<text x="201.3" y="34.5" transform="rotate(-90 201.3 34.5)">2</text>
<text x="211.5" y="34.5" transform="rotate(-90 211.5 34.5)">2</text>
<text x="238.1" y="33.7" transform="rotate(-90 238.1 33.7)">1</text>
<text x="263.5" y="34.4" transform="rotate(-90 263.5 34.4)">8</text>
<text x="291.2" y="33.4">A</text>
<text x="19.7" y="41">3</text>
<text x="19.7" y="38.5">4</text>
<text x="36.4" y="38.5">1</text>
<text x="48.9" y="38.5">2</text>
<text x="54" y="36.8" transform="rotate(-90 54 36.8)">1</text>
<text x="79.4" y="37.1" transform="rotate(-90 79.4 37.1)">2</text>
<text x="89.6" y="37.1" transform="rotate(-90 89.6 37.1)">2</text>
<text x="113.7" y="36.2" transform="rotate(-90 113.7 36.2)">1</text>
<text x="139.1" y="39.5" transform="rotate(-90 139.1 39.5)">8</text>
<text x="169.5" y="38" transform="rotate(-90 169.5 38)">2</text>
<text x="187.3" y="41">2</text>
<text x="194.9" y="37" transform="rotate(-90 194.9 37)">8</text>
<text x="238.1" y="40.6" transform="rotate(-90 238.1 40.6)">2</text>
<text x="255.9" y="38.5">6</text>
<text x="271.1" y="41">7</text>
<text x="19.7" y="43.6">2</text>
<text x="19.7" y="46.1">1</text>
<text x="65.4" y="46.1">2</text>
<text x="73" y="42" transform="rotate(-90 73 42)">8</text>
<text x="113.7" y="43.1" transform="rotate(-90 113.7 43.1)">2</text>
<text x="131.4" y="43.6">6</text>
<text x="146.7" y="46.1">7</text>
<text x="155.7" y="46.1">1</text>
<text x="168.3" y="46.1">2</text>
<text x="172.3" y="46.1">1</text>
<text x="184.8" y="46.1">2</text>
<text x="187.4" y="46.1">3</text>
<text x="202.6" y="43.6">1</text>
<text x="224.3" y="43.6">1</text>
<text x="236.9" y="43.6">2</text>
<text x="240.8" y="43.6">1</text>
<text x="253.4" y="46.4" transform="rotate(-90 253.4 46.4)">1</text>
<text x="253.4" y="43.6">2</text>
<text x="255.9" y="43.6">5</text>
<text x="46.5" y="51.2">1</text>
<text x="59.1" y="51.2">2</text>
<text x="65.4" y="51.2">3</text>
<text x="80.6" y="48.6">1</text>
<text x="99.9" y="48.7">1</text>
<text x="112.4" y="48.7">2</text>
<text x="116.4" y="48.7">1</text>
<text x="128.9" y="51.4" transform="rotate(-90 128.9 51.4)">1</text>
<text x="128.9" y="48.7">2</text>
<text x="131.5" y="48.6">5</text>
<text x="184.8" y="48.9" transform="rotate(-90 184.8 48.9)">1</text>
<text x="194.9" y="52.2" transform="rotate(-90 194.9 52.2)">4</text>
<text x="253.4" y="53.3" transform="rotate(-90 253.4 53.3)">2</text>
<text x="263.5" y="49.7" transform="rotate(-90 263.5 49.7)">4</text>
<text x="73" y="57.3" transform="rotate(-90 73 57.3)">4</text>
<text x="128.9" y="58.3" transform="rotate(-90 128.9 58.3)">2</text>
<text x="139.1" y="54.8" transform="rotate(-90 139.1 54.8)">4</text>
<text x="184.8" y="55.8" transform="rotate(-90 184.8 55.8)">2</text>
<text x="62.9" y="62.4" transform="rotate(-90 62.9 62.4)">2</text>
<text x="62.9" y="74.9" transform="rotate(-90 62.9 74.9)">1</text>
<text x="76.9" y="75.1" transform="rotate(-90 76.9 75.1)">2</text>
<text x="4.2" y="81.7">B</text>
<text x="40" y="80.1" transform="rotate(-90 40 80.1)">3</text>
<text x="159.6" y="81.7">1</text>
<text x="172.1" y="81.7">2</text>
<text x="217.9" y="81.7">3</text>
<text x="222.6" y="82.9">VIN</text>
<text x="231.8" y="82.9">SDATA</text>
<text x="243.2" y="81.7">5</text>
<text x="291.3" y="81.7">B</text>
<text x="32.6" y="84.2">1</text>
<text x="47.6" y="84.2">2</text>
<text x="76.9" y="87.8" transform="rotate(-90 76.9 87.8)">2</text>
<text x="76.9" y="87.6" transform="rotate(-90 76.9 87.6)">1</text>
<text x="85.8" y="87.8" transform="rotate(-90 85.8 87.8)">1</text>
<text x="179.7" y="85.2" transform="rotate(-90 179.7 85.2)">1</text>
<text x="217.8" y="86.7">4</text>
<text x="223.1" y="88">SCLK</text>
<text x="234.5" y="88">VDD</text>
<text x="243.2" y="86.7">1</text>
<text x="250.9" y="86.5" transform="rotate(-90 250.9 86.5)">1</text>
<text x="261" y="86.5" transform="rotate(-90 261 86.5)">1</text>
<text x="85.8" y="95.5" transform="rotate(-90 85.8 95.5)">2</text>
<text x="179.7" y="93" transform="rotate(-90 179.7 93)">2</text>
<text x="217.8" y="91.8">6</text>
<text x="222.6" y="93.1">CS</text>
<text x="234.5" y="93.1">GND</text>
<text x="243.2" y="91.8">2</text>
<text x="250.9" y="94.2" transform="rotate(-90 250.9 94.2)">2</text>
<text x="261" y="94.2" transform="rotate(-90 261 94.2)">2</text>
<text x="76.9" y="100.3" transform="rotate(-90 76.9 100.3)">1</text>
<text x="4.2" y="129.9">C</text>
<text x="291.3" y="129.9">C</text>
<text x="4.1" y="178.2">D</text>
<text x="201.8" y="178.2">Title</text>
<text x="291.2" y="178.2">D</text>
<text x="201.8" y="185.8">Size</text>
<text x="214.5" y="185.8">Number</text>
<text x="265.3" y="185.8">Revision</text>
<text x="203.1" y="189.6">A4</text>
<text x="201.8" y="193.4">Date:</text>
<text x="201.8" y="196">File:</text>
<text x="213.2" y="196">C:\Users\..\current-sensing.SchDoc</text>
<text x="213.2" y="193.4">10/20/2026</text>
<text x="252.6" y="193.4">Sheet</text>
<text x="252.6" y="196">Drawn By:</text>
<text x="259.5" y="193.4">of</text>
<text x="38.1" y="199.8">1</text>
<text x="110.9" y="199.8">2</text>
<text x="184" y="199.8">3</text>
<text x="256.9" y="199.8">4</text>
</g>
<g font-size="2.3" fill="#800000">
<text x="71.3" y="23.2">3.3V</text>
<text x="193.2" y="20.7">3.3V</text>
<text x="217.6" y="37.2">GND</text>
<text x="77.4" y="46.1">GND</text>
<text x="23.9" y="56.3">5V</text>
<text x="27.9" y="58.8">GND</text>
<text x="251.5" y="58.8">GND</text>
<text x="127" y="63.9">GND</text>
<text x="182.8" y="61.3">GND</text>
<text x="193" y="61.3">GND</text>
<text x="75.1" y="71.5">3.3V</text>
<text x="51" y="76.6">3.3V</text>
<text x="251.3" y="82.9">DATA2</text>
<text x="200.4" y="88">CLK2</text>
<text x="269.6" y="86.7">3.3V</text>
<text x="202.2" y="93.1">CS2</text>
<text x="22.8" y="96.9">GND</text>
<text x="177.8" y="99.4">GND</text>
<text x="248.9" y="100.7">GND</text>
<text x="74.9" y="107.1">GND</text>
</g>
<g font-size="2.3" fill="#000080">
<text x="55.5" y="28.1">R22</text>
<text x="256.4" y="28.3">OPA2320AIDR</text>
<text x="12.3" y="35.7">P2</text>
<text x="55.5" y="30.6">22k</text>
<text x="82.2" y="35.7">100nF</text>
<text x="82.2" y="33.2">C23</text>
<text x="92.3" y="35.7">1µF</text>
<text x="92.3" y="33.2">C24</text>
<text x="132" y="35.9">OPA2320AIDR</text>
<text x="162.4" y="34.7">10nF</text>
<text x="172.8" y="34.2">C25</text>
<text x="204.1" y="33.1">100nF</text>
<text x="204.1" y="30.6">C21</text>
<text x="214.2" y="33.1">1µF</text>
<text x="214.2" y="30.6">C22</text>
<text x="256.4" y="33.4">U7B</text>
<text x="39" y="37.5">R23</text>
<text x="106.6" y="39.8">10nF</text>
<text x="117" y="39.2">C27</text>
<text x="132" y="38.5">U8B</text>
<text x="206.1" y="38.2">U7A</text>
<text x="206.1" y="40.8">OPA2320AIDR</text>
<text x="231" y="37.2">10nF</text>
<text x="241.4" y="36.7">C26</text>
<text x="39" y="42">10k</text>
<text x="84.2" y="43.3">U8A</text>
<text x="84.2" y="45.8">OPA2320AIDR</text>
<text x="102.5" y="47.7">R28</text>
<text x="119" y="47.7">R29</text>
<text x="158.4" y="45.1">R26</text>
<text x="174.9" y="45.1">R27</text>
<text x="226.9" y="47.1">499</text>
<text x="226.9" y="42.6">R24</text>
<text x="243.5" y="47.1">499</text>
<text x="243.5" y="42.6">R25</text>
<text x="10" y="53.7">61300411121</text>
<text x="49.1" y="50.2">R30</text>
<text x="102.5" y="52.2">499</text>
<text x="119" y="52.2">499</text>
<text x="158.4" y="49.7">499</text>
<text x="174.9" y="49.7">499</text>
<text x="176.4" y="52.5">4.7nF</text>
<text x="188.1" y="51.9">C29</text>
<text x="245" y="49.9">4.7nF</text>
<text x="256.7" y="49.4">C28</text>
<text x="49.1" y="54.7">10k</text>
<text x="120.5" y="55">4.7nF</text>
<text x="132.2" y="54.5">C30</text>
<text x="64.4" y="68.7">22k</text>
<text x="65.9" y="66.5">R31 GND</text>
<text x="78.4" y="81.4">10k</text>
<text x="78.4" y="78.9">R32</text>
<text x="162.2" y="80.7">R33</text>
<text x="220.9" y="79.1">U9</text>
<text x="264.5" y="82.9">main[3C]</text>
<text x="35.2" y="89.5">D4</text>
<text x="162.2" y="85.2">100</text>
<text x="182.5" y="89.1">C31</text>
<text x="188.8" y="88">main[3C]</text>
<text x="35.2" y="92.1">BAS40-04LT1G</text>
<text x="78.4" y="94.1">10k</text>
<text x="78.4" y="91.6">R34</text>
<text x="88.5" y="94.1">100nF</text>
<text x="88.5" y="91.6">C34</text>
<text x="182.5" y="91.6">1nF</text>
<text x="190.5" y="93.1">main[3C]</text>
<text x="253.6" y="92.8">100nF</text>
<text x="253.6" y="90.3">C32</text>
<text x="263.8" y="92.8">1µF</text>
<text x="263.8" y="90.3">C33</text>
<text x="220.9" y="96.9">ADCS7476AIMFX/NOPB</text>
</g>
</svg>
